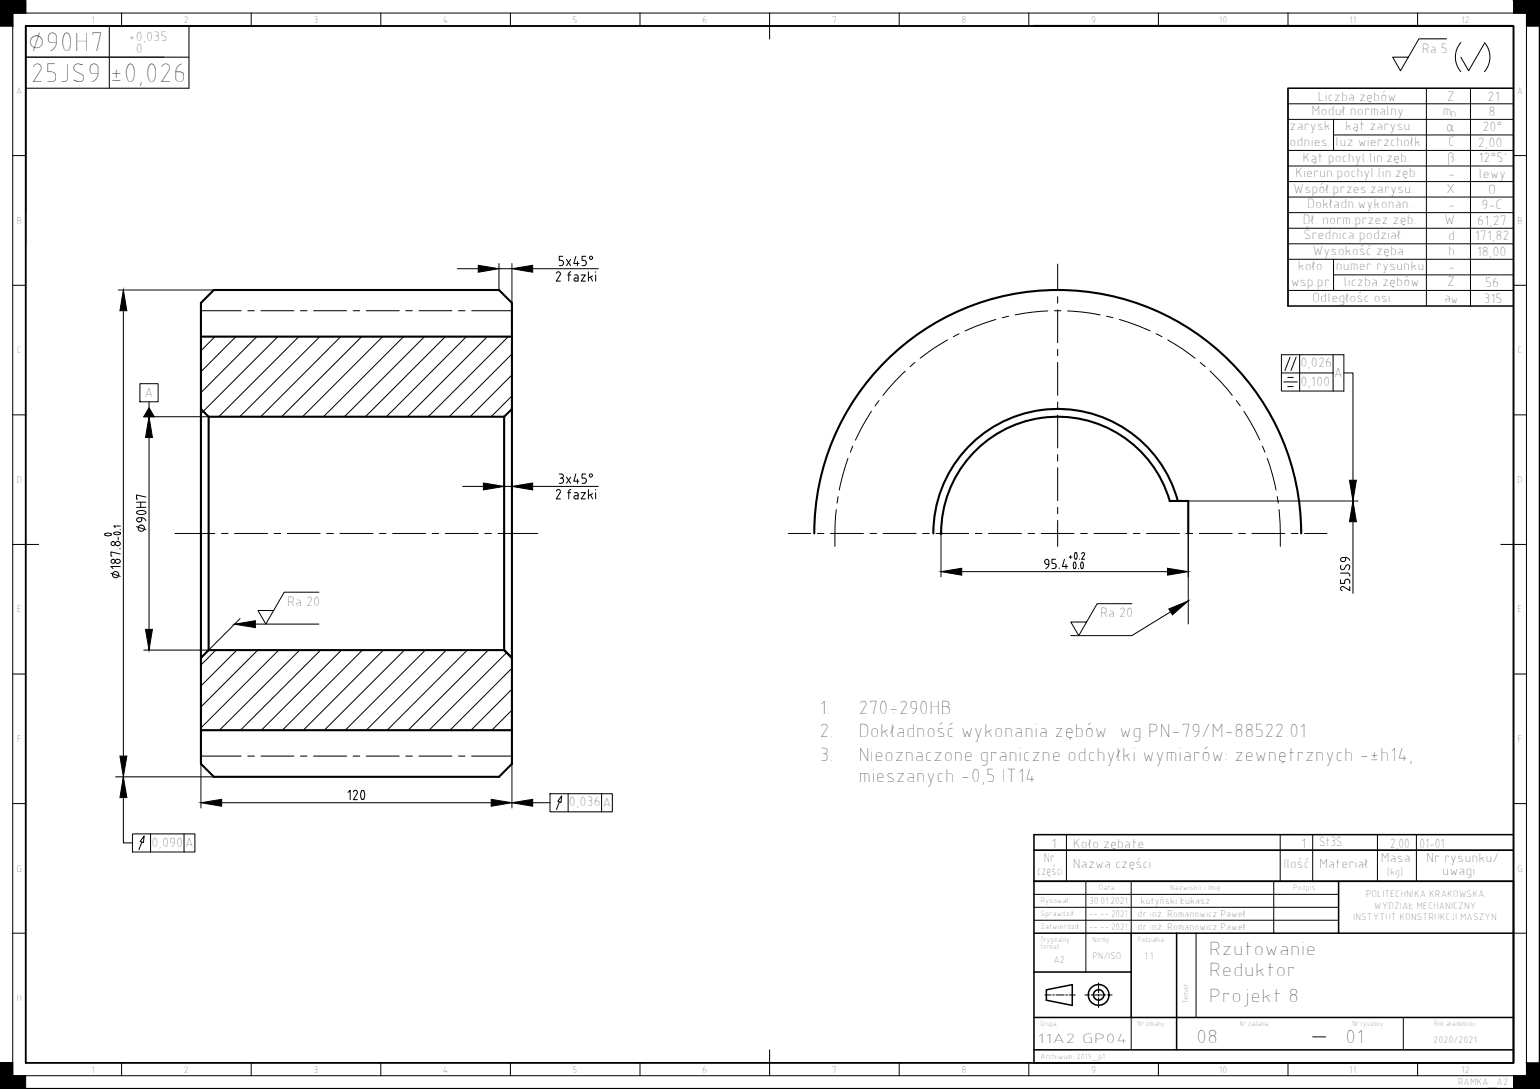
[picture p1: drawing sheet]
<svg xmlns="http://www.w3.org/2000/svg" width="594mm" height="420mm" viewBox="0 0 594 420" stroke-linecap="round" stroke-linejoin="round" font-family="sans-serif">
<!-- layer: 7 osie -->
<g fill="none" stroke="#000" stroke-width=".39">
<path d="M77.5 119.9h15.5M95.6 119.9h2.5M100.7 119.9h12.7M115.9 119.9h2.5M121 119.9h12.7M136.2 119.9h2.6M141.3 119.9h12.7M156.5 119.9h2.6M161.6 119.9h12.7M176.9 119.9h2.5M181.9 119.9h15.6M404.2 120l-5.7 .4-6.9 1.1"/>
<path d="M406.7 119.9h2.6M408 101.9v10M408 114.4v2.6M408 119.5v12.7M411.8 120l5.7 .4 6.9 1.1M353 139.8l-1.9 1.7M365.5 131.1l-5.8 3.6-4.7 3.5M370 128.8l-2.3 1.1M384.2 123.3l-7.8 2.6-4.1 1.8M389.1 122l-2.5 .6M408 134.7v2.6M408 139.8v12.7"/>
<path d="M426.9 122l2.4 .6M431.8 123.3l7.7 2.6 4.2 1.8M446 128.8l2.3 1.1M450.5 131.1l5.8 3.6 4.7 3.5M463 139.8l1.9 1.7M336.2 158.7l-4.1 6.9-2.1 4.2M339.1 154.6l-1.5 2M349.2 143.2l-3.9 3.9-4.7 5.4M408 155.1v2.5M466.8 143.2l3.9 3.9 4.7 5.4M476.9 154.6l1.5 2M479.8 158.7l4.2 6.9 2 4.2"/>
<path d="M327.1 176.9l-2 6.4-1.3 5.8M329 172.1l-1 2.4M408 160.1v12.7M408 175.4v2.5M487 172.1l1 2.4M488.9 176.9l2 6.4 1.4 5.8M322.6 196.6l-.4 5.4-.1 8.8M323.3 191.6l-.4 2.5M408 180.5v12.7M408 195.7v2.5M492.7 191.6l.4 2.5M493.4 196.6l.4 5.4 .1 8.8"/>
<path d="M67.5 205.8h15.4M85.4 205.8h2.6M90.5 205.8h12.7M105.7 205.8h2.6M110.8 205.8h12.7M126.1 205.8h2.5M131.1 205.8h12.7M146.4 205.8h2.5M151.5 205.8h12.7M166.7 205.8h2.5M171.8 205.8h12.7M187 205.8h2.6"/>
<path d="M192.1 205.8h15.4M304.1 205.8h8.7M315.3 205.8h2.5M320.4 205.8h12.7M335.6 205.8h2.6M340.7 205.8h12.7M355.9 205.8h2.6M361 205.8h12.7M376.3 205.8h2.5M381.3 205.8h12.7M396.6 205.8h2.5M401.7 205.8h12.7"/>
<path d="M408 200.8v10M416.9 205.8h2.5M422 205.8h12.7M437.2 205.8h2.6M442.3 205.8h12.7M457.5 205.8h2.6M462.6 205.8h12.7M477.9 205.8h2.5M482.9 205.8h12.7M498.2 205.8h2.5M503.3 205.8h8.6M77.5 291.7h15.5"/>
<path d="M95.6 291.7h2.5M100.7 291.7h12.7M115.9 291.7h2.5M121 291.7h12.7M136.2 291.7h2.6M141.3 291.7h12.7M156.5 291.7h2.6M161.6 291.7h12.7M176.9 291.7h2.5M181.9 291.7h15.6M423.8 379.2v3.8M403.1 383.9h2.3"/>
<path d="M406.1 383.9h.6M407.3 383.9h3.2M411.1 383.9h.7M412.4 383.9h2.4M418.5 383.9h1.7M420.9 383.9h.6M422.1 383.9h3.2M423.8 383.7v.6M423.8 384.9v3.8M426 383.9h.6M427.2 383.9h1.8"/>
</g>
<!-- layer: 0A widoczne krawedzie i zarysy -->
<path d="M77.5 129.9h120M77.5 157.8l3 3h114l3-3M80.5 160.8v90M194.5 160.8v90l3 3v-136.9l-5-5h-110l-5 5v136.9M454.4 193.3a48 48 0 0 0-52.7-35.1 48 48 0 0 0-41.7 47.6M314.1 205.8a93.9 93.9 0 0 1 93.9-93.9 93.9 93.9 0 0 1 93.9 93.9M363.1 205.8a45 45 0 0 1 38.6-44.6 45 45 0 0 1 49.5 32.1h7.2v12.5M80.5 250.8h114l3 3v40.9l-5 5h-110l-5-5v-40.9zM77.5 281.7h120" fill="none" stroke="#000" stroke-width=".8"/>
<circle cx="363" cy="205.8" r=".39" fill="#000" stroke="#000" stroke-width=".39"/>
<!-- layer: 8 kreskowanie -->
<g fill="none" stroke="#000" stroke-width=".39">
<path d="M567.3 9.9v.1M550.2 34v84.1M567.3 34v84.1M514.4 46.1v11.9M514.4 100v12.1M82.9 129.9l-5.4 5.4M91 129.9l-13.5 13.5M99.1 129.9l-21.6 21.6M107.2 129.9l-29.7 29.7M115.3 129.9l-30.9 30.9M123.4 129.9l-30.9 30.9M131.4 129.9l-30.9 30.9"/>
<path d="M139.5 129.9l-30.9 30.9M147.6 129.9l-30.9 30.9M155.7 129.9l-30.9 30.9M163.8 129.9l-31 30.9M171.8 129.9l-30.9 30.9M179.9 129.9l-30.9 30.9M188 129.9l-30.9 30.9M196.1 129.9l-30.9 30.9M197.5 136.6l-24.2 24.2M197.5 144.7l-16.1 16.1M197.5 152.7l-8.1 8.1M83.3 250.8l-5.8 5.8"/>
<path d="M91.4 250.8l-13.9 13.9M99.4 250.8l-21.9 22M107.5 250.8l-30 30M115.6 250.8l-30.9 30.9M123.7 250.8l-30.9 30.9M131.7 250.8l-30.9 30.9M139.8 250.8l-30.9 30.9M147.9 250.8l-30.9 30.9M156 250.8l-30.9 30.9M164.1 250.8l-30.9 30.9M172.2 250.8l-30.9 30.9M180.3 250.8l-30.9 30.9"/>
<path d="M188.3 250.8l-30.9 30.9M195.5 251.8l-30 29.9M197.5 257.8l-23.9 23.9M197.5 265.9l-15.8 15.8M197.5 274l-7.8 7.7"/>
</g>
<!-- layer: AM_5 -->
<g fill="none" stroke="#000" stroke-width=".39">
<path d="M558 15h-10.6l-7.1 12.3-3-5.2h6M563.5 16.4a8.5 8.5 0 0 0 0 11.2M572.6 16.8l-6.1 10.5-3-5.2M572.7 16.4a8.5 8.5 0 0 1 0 11.2M45.6 111.9h36.9M47.6 119.9v171.8M176.5 103.7h8M192.5 101.7v10.2M192.5 103.7h5M197.5 101.7v15.2M205.5 103.7h25.3M216.1 106.1l-1.5 2.4h1.6"/>
<path d="M219.4 105.7v2.8M222.3 106l.7 .5v2h-1a.61 .61 0 0 1-.6-.7 .61 .61 0 0 1 .6-.6l1 .1M224.2 106.1h1.6l-1.6 2.4h1.6M227 104.9v3.6M227.8 106.9l.8 1.6M228.6 106.5l-1.6 .8M229.8 106.1v2.4M494.3 136.9h24.1v14h-24.1zM497.7 137.8l-2 5.2M500 137.8l-2 5.2M501.4 136.9v14M514.3 136.9v14"/>
<path d="M54 148h7v7h-7zM57.5 155v2.3M494.3 143.9h20M495.2 147.4h5.3M496.8 145.6h2.1M496.8 149.1h2.1M518.4 143.9h3.5v49.4M55.5 160.8h25M57.5 168.8v74M52.7 195.7h3.6M52.7 193.8h3.6M52.9 197.4l-.2 .4a2.46 2.46 0 0 0 3.6 0l-.2-.4"/>
<path d="M52.9 197.3l1.6-.4 1.6 .4M53.5 199.8a2.17 2.17 0 0 1 2.8 1.1M53.5 199.8a.78 .78 0 0 0-.8 .8 .78 .78 0 0 0 .8 .7M54.3 193.8v1.9M54.7 199.8l-.2 1.3-1 .3M56.3 191.8l-3.6-.8v1.6h.4M178.5 187.7h8M194.5 186.2v3.5M194.5 187.7h3M197.5 186.2v3.5M205.5 187.7h25.3M216.1 190.1l-1.5 2.4h1.6"/>
<path d="M219.4 189.7v2.8M222.3 190l.7 .5v2h-1M223 191.3l-1-.1a.61 .61 0 0 0-.6 .6 .61 .61 0 0 0 .6 .6M224.2 190.1h1.6l-1.6 2.4h1.6M227 188.9v3.6M227.8 190.9l.8 1.6M228.6 190.5l-1.6 .8M229.8 190.1v2.4M458.4 193.3h65.5M40.4 206a2 2 0 0 1 2.6 .2 1.55 1.55 0 0 1-2.6-.2zM43.9 205.6a2 2 0 0 1 2.6 .2 1.55 1.55 0 0 1-2.6-.2zM44.7 216a.95 .95 0 0 1 1.4-.1 .95 .95 0 0 1 0 1.4 .95 .95 0 0 1-1.4-.2l-.2-.5z"/>
<path d="M45.6 207.2v1.2M46.2 211.8h.2M46.3 204.4h.1M46.4 218.6h-3.6l.8 .8M46.4 213.7l-3.6-.8v1.6h.4M46.4 202.9h-2.5l.5 .6M52.7 203.2l3.6 1.2M363 205.8v16.8M403 216.6v.4M403.1 216.6a.78 .78 0 0 1 .7-.8 .78 .78 0 0 1 .8 .8M403.1 216.9l.4 .8 1.1 .1M404.6 216.6l-.2 1.9-1 .9"/>
<path d="M405.8 219.4h.8M407.2 215.8h-1.4v1.6h.8a.99 .99 0 0 1 .8 1 .99 .99 0 0 1-.8 .9M408.6 219.2v.2M410.6 215.8l-.8 2.8h2M411.2 217.8v1.6M412.4 214.9h1.2M413 214.4v1.1M414.3 217l.1-.1a1.5 1.5 0 0 1 .4 2.4M414.3 219.3h.5M414.3 217l-.3 .9 .3 1.4M414.7 213.3l.2-.1a1.56 1.56 0 0 1 .3 2.5 1.5 1.5 0 0 1-.5-2.4zM416 219.3v.1"/>
<path d="M416.4 215.6v.2M417.1 219.3h.6M417.1 219.3a1.5 1.5 0 0 1 .5-2.4l.3 1-.2 1.4M417.8 213.2l-.5 .4M417.8 213.2l.6 .3-.1 .6M418.3 214.1l-1.1 1.7h1.2M458.4 205.8v34.9M517.1 219.1a.78 .78 0 0 0 .6 .7 .78 .78 0 0 0 .9-.4M517.3 218.1l-.2 1M519 215.1h-1.1a.86 .86 0 0 0-.6 1.2 .86 .86 0 0 0 1.3 .3l.5-.7M519 215.1l.9 .2 .8 1M519.1 215.1v.8"/>
<path d="M519.2 218.4l-.6 1.1M519.2 218.3a.91 .91 0 0 1 1.4-.1 .91 .91 0 0 1-.1 1.4l-.2 .3M521.9 201.3v27.7M42.8 221.1l3.6 1.3M92.6 238.7l-12.1 12.1h-25M123 228.5h-13.4l-7.1 12.3-3-5.3h6.1M371 220.6h79.4M436.6 232.9h-13.4l-7.1 12.3-3-5.2h6M458.4 231.8l-21.8 13.4h-23.5M517.1 223.7v1.4h1.6v-.8M517.1 221.1l3.1 .1 .4 .4 .1 .7M517.1 227.1l.6 .8"/>
<path d="M518.3 226.4h-.8l-.4 .7M518.8 224.3a.99 .99 0 0 1 .9-.8 .99 .99 0 0 1 1 .8M520.7 226.3v1.6l-2.4-1.5M520.7 224.3v.8M90.5 240.8h32.5M44.6 299.7h37.9M47.6 299.7v25.5h3.5M77.5 294.7v17M197.5 294.7v17M85.5 309.7h104M197.5 309.7h14.7M212.2 306.2h24v7h-24z"/>
<path d="M215.8 309.4l-1.1 2.9M216.7 307.1l-.3 2.5-1.2-.5zM219.2 306.2v7M232.1 306.2v7M51.1 321.7h24.1v7h-24.1zM54.7 324.9l-1.1 2.9M55.6 322.6l-.3 2.5-1.2-.5zM58.1 321.7v7M71 321.7v7"/>
<circle cx="43.6" cy="209.7" r=".78"/>
<circle cx="43.6" cy="216.6" r=".78"/>
<circle cx="45.5" cy="209.8" r=".9"/>
<circle cx="54.5" cy="203.8" r="1.21"/>
<circle cx="44.6" cy="221.7" r="1.21"/>
</g>
<g fill="#000" stroke="#000" stroke-width=".39">
<path d="M47.6 111.9l1.3 8h-2.6zM184.5 102.4l8 1.3-8 1.3zM197.5 103.7l8-1.3v2.6zM57.5 157.3l2 3.5h-4zM57.5 160.8l1.3 8h-2.7zM186.5 186.4l8 1.3-8 1.3zM197.5 187.7l8-1.3v2.6zM520.6 185.3h2.6l-1.3 8zM363 220.6l8-1.4v2.7zM450.4 219.2l8 1.4-8 1.3zM521.9 193.3l1.3 8h-2.6zM90.5 240.8l8-1.3v2.6z"/>
<path d="M450.9 235l7.5-3.1-6.1 5.3zM56.1 242.8h2.7l-1.3 8zM46.3 291.7h2.6l-1.3 8zM47.6 299.7l1.3 8h-2.6zM77.5 309.7l8-1.3v2.7zM189.5 308.4l8 1.3-8 1.4zM197.5 309.7l8-1.3v2.7z"/>
</g>
<!-- layer: 0A widoczne krawedzie i zarysy -->
<g fill="none" stroke="#000" stroke-width=".59">
<path d="M9.9 10h574v400h-574zM398.6 9.9h185M593.9 .2v419.8h-593.9M583.9 34h-87v84.1h87M398.9 328h185M583.9 322h-185v88M398.9 340h185M516.4 340v20M398.9 375h37.5M398.9 360h185M436.4 360v32.6M453.9 360v45"/>
<path d="M398.9 392.6h185M403.6 381.9l10-2v8l-10-2zM398.9 405h185"/>
<circle cx="423.8" cy="383.9" r="4"/>
<circle cx="423.8" cy="383.9" r="2.01"/>
</g>
<!-- layer: TB_RYS -->
<g fill="none" stroke="#000" stroke-width=".39">
<path d="M9.9 .2v4.8M42.2 10v24M72.9 10v24h-63M96.9 10h-87v84.1M583.9 16v84h-87M9.9 22.1h63M496.9 34v84.1M496.9 40h87M496.9 46.1h87M496.9 58h87M514.4 52.1h69.5M496.9 64.1h87"/>
<path d="M496.9 70.1h87M496.9 76h87M496.9 82h87M496.9 88.1h87M496.9 94.1h87M496.9 112.1h87M514.4 106h69.5M398.9 328h185M411.4 322v18M493.9 322v18M506.4 322v18M531.4 322v18"/>
<path d="M546.4 322v18M398.9 355h117.5M398.9 350.1h117.5M398.9 345.1h117.5M418.9 340v35M436.4 340v20M491.4 340v20M461.4 360v32.6M436.4 392.6v12.4M541.4 392.6v12.4M506.4 400.1h5"/>
</g>
<!-- layer: RAMKA -->
<g fill="none" stroke="#000" stroke-width=".39">
<path d="M4.9 .2v9.8h-4.9M4.9 5h584v410h-584zM9.9 .2v4.8h-9.9M46.9 5v5M96.9 5v5M146.9 5v5M196.9 5v5M246.9 5v5M296.9 5v10.1M346.9 5v5M396.9 5v5M398.9 10h185"/>
<path d="M446.9 5v5M496.9 5v5M546.9 5v5M583.9 .2v4.8h10v-4.8v9.8h-5v-9.8M4.9 60h5M583.9 64.1v54M583.9 60h5M4.9 110.1h5M583.9 110.1h5M4.9 160.1h5M583.9 160.1h5M4.9 210.1h10"/>
<path d="M579 210.1h9.9M4.9 260.1h5M583.9 260.1h5M4.9 310h5M583.9 310h5M583.9 340v70h-185M4.9 360h5M583.9 360h5M46.9 410v5M96.9 410v5M146.9 410v5M196.9 410v5"/>
<path d="M246.9 410v5M296.9 405v10M346.9 410v5M396.9 410v5M446.9 410v5M496.9 410v5M546.9 410v5"/>
</g>
<g fill="#000" stroke="#000" stroke-width=".39">
<path d="M0 5.1l4.9 4.9h-4.9zM0 .2h4.9v4.8zM5 .2h4.9v4.8zM584 .2h4.9v4.8zM589 .2h4.9v4.8zM0 410.1l4.9 4.9h-4.9zM0 415.1l4.9 4.9h-4.9z"/>
<path d="M0 .2v4.8h4.9zM0 .2l4.9 4.8z"/>
<path d="M4.9 .2v4.8h5zM4.9 .2l5 4.8z"/>
<path d="M0 5.1l4.9 4.9v-5zM0 5h4.9z"/>
<path d="M583.9 .2v4.8h5zM583.9 .2l5 4.8z"/>
<path d="M588.9 .2v4.8h5zM588.9 .2l5 4.8z"/>
<path d="M588.9 5l5 5v-5zM588.9 5l5 5h-5z"/>
<path d="M0 410.1l4.9 4.9v-5zM0 410h4.9z"/>
<path d="M4.9 415l5 5v-5zM4.9 415l5 5h-5z"/>
<path d="M583.9 415l5 5v-5zM583.9 415l5 5h-5z"/>
<path d="M588.9 410l5 5v-5zM588.9 410l5 5h-5z"/>
<path d="M588.9 415l5 5v-5zM588.9 415l5 5h-5z"/>
<path d="M0 415.1l4.9 4.9v-5zM0 415h4.9z"/>
</g>
<text font-size="11" x="132.6" y="311.1">120</text>
<g font-size="10.8">
<text x="10.6" y="19.7">∅90H7</text>
<text x="11.8" y="31.7">25JS9</text>
<text x="42.2" y="31.7">±0,026</text>
</g>
<g font-size="7.7">
<text x="316.1" y="275.6">1.</text>
<text x="331.2" y="275.6">270÷290HB</text>
<text x="316.2" y="284.5">2.</text>
<text x="331.1" y="284.5">Dokładność wykonania zębów wg PN-79/M-88522.01</text>
<text x="316.1" y="293.5">3.</text>
<text x="331.1" y="293.5">Nieoznaczone graniczne odchyłki wymiarów: zewnętrznych -±h14,</text>
<text x="331.1" y="301.9">mieszanych -0,5 IT14</text>
<text x="466.4" y="368.4">Rzutowanie</text>
<text x="466.4" y="376.7">Reduktor</text>
<text x="466.4" y="386.7">Projekt 8</text>
<text x="461.4" y="402.5">08</text>
<text x="518.9" y="402.5">01</text>
</g>
<g font-size="7.1">
<text x="214.5" y="103.7">5x45°</text>
<text x="214.5" y="187.7">3x45°</text>
</g>
<g font-size="5.4">
<text x="49.6" y="15.7">+0,035</text>
<text x="52.4" y="20.4">0</text>
<text x="548.5" y="20.3">Ra 5</text>
<text x="508.4" y="38.8">Liczba zębów</text>
<text x="558.1" y="38.9">Z</text>
<text x="573.9" y="39.1">21</text>
<text x="506" y="44.3">Moduł normalny</text>
<text x="556.6" y="44.5">m</text>
<text x="574.2" y="44.7">8</text>
<text x="497.5" y="50.3">zarysk</text>
<text x="518.9" y="50.3">kąt zarysu</text>
<text x="557.9" y="50.5">α</text>
<text x="571.8" y="50.7">20°</text>
<text x="497.5" y="56.3">odnies.</text>
<text x="515.2" y="56.3">luz wierzchołk</text>
<text x="558.7" y="56.5">C</text>
<text x="570.1" y="56.7">2,00</text>
<text x="502.5" y="62.3">Kąt pochyl.lin.zęb.</text>
<text x="558.3" y="62.5">β</text>
<text x="570.4" y="62.7">12°5'</text>
<text x="499.6" y="68.3">Kierun.pochyl.lin.zęb.</text>
<text x="558.7" y="68.5">-</text>
<text x="570.5" y="68.7">lewy</text>
<text x="498.9" y="74.3">Współ.przes.zarysu.</text>
<text x="557.9" y="74.5">X</text>
<text x="574.1" y="74.7">O</text>
<text x="504.2" y="80.3">Dokładn.wykonan.</text>
<text x="558.7" y="80.5">-</text>
<text x="571.5" y="80.7">9-C</text>
<text x="502.6" y="86.3">Dł. norm.przez zęb.</text>
<text x="557.1" y="86.5">W</text>
<text x="569.8" y="86.7">61,27</text>
<text x="502.8" y="92.3">Średnica podział.</text>
<text x="558.7" y="92.5">d</text>
<text x="568.9" y="92.7">171,82</text>
<text x="506.3" y="98.3">Wysokość zęba</text>
<text x="558.7" y="98.6">h</text>
<text x="569.7" y="98.7">18,00</text>
<text x="500.6" y="104.3">koło</text>
<text x="515.3" y="104.3">numer rysunku</text>
<text x="558.7" y="104.5">-</text>
<text x="497.9" y="110.3">wsp.pr</text>
<text x="518.4" y="110.3">liczba zębów</text>
<text x="558.3" y="110.5">Z</text>
<text x="572.9" y="110.7">56</text>
<text x="506.2" y="116.3">Odległośc osi</text>
<text x="557.1" y="116.5">a</text>
<text x="572.3" y="116.7">315</text>
<text x="501.6" y="141.8">0,026</text>
<text x="501.6" y="148.8">0,100</text>
<text x="514.6" y="145.6">A</text>
<text x="55.8" y="153.3">A</text>
<text x="110.7" y="233.8">Ra 20</text>
<text x="424.3" y="238.2">Ra 20</text>
<text x="219.5" y="311.1">0,036</text>
<text x="232.4" y="311.5">A</text>
<text x="58.4" y="326.6">0,090</text>
<text x="71.3" y="327">A</text>
<text x="405.7" y="327">1</text>
<text x="413.9" y="327">Koło zębate</text>
<text x="501.9" y="327">1</text>
<text x="508.9" y="326.6">St3S</text>
<text x="536.3" y="327">2,00</text>
<text x="547.6" y="327">01-01</text>
<text x="402.6" y="332.5">Nr</text>
<text x="413.9" y="335">Nazwa części</text>
<text x="495.1" y="335">Ilość</text>
<text x="508.9" y="335">Materiał</text>
<text x="532.6" y="332.5">Masa</text>
<text x="550.1" y="332.5">Nr rysunku/</text>
<text x="400.1" y="337.5">części</text>
<text x="556.4" y="337.5">uwagi</text>
<text x="400.1" y="402.5">11A2 GP04</text>
</g>
<g font-size="4.6">
<text x="559.6" y="45">n</text>
<text x="559.6" y="117">w</text>
</g>
<g font-size="3.9">
<text x="35.2" y="8.8">1</text>
<text x="70.9" y="8.8">2</text>
<text x="120.9" y="8.8">3</text>
<text x="170.8" y="8.8">4</text>
<text x="220.9" y="8.8">5</text>
<text x="270.9" y="8.8">6</text>
<text x="320.9" y="8.8">7</text>
<text x="370.9" y="8.8">8</text>
<text x="420.9" y="8.8">9</text>
<text x="470.2" y="8.8">10</text>
<text x="520.5" y="8.8">11</text>
<text x="563.7" y="8.8">12</text>
<text x="6.1" y="36.3">A</text>
<text x="585.1" y="36.3">A</text>
<text x="6.3" y="86.3">B</text>
<text x="585.3" y="86.3">B</text>
<text x="6.4" y="136.3">C</text>
<text x="585.4" y="136.3">C</text>
<text x="6.3" y="186.3">D</text>
<text x="585.3" y="186.3">D</text>
<text x="6.4" y="236.3">E</text>
<text x="585.4" y="236.3">E</text>
<text x="6.4" y="286.3">F</text>
<text x="585.4" y="286.3">F</text>
<text x="6.3" y="336.3">G</text>
<text x="535.1" y="337.5">[kg]</text>
<text x="585.3" y="336.3">G</text>
<text x="526.9" y="346.1">POLITECHNIKA KRAKOWSKA</text>
<text x="420.1" y="348.8">30.01.2021</text>
<text x="420.1" y="353.8">--.--.2021</text>
<text x="438.9" y="353.8">dr inż. Romanowicz Paweł</text>
<text x="440" y="348.8">kutyński Łukasz</text>
<text x="530" y="350.6">WYDZIAŁ MECHANICZNY</text>
<text x="420.1" y="358.8">--.--.2021</text>
<text x="438.9" y="358.8">dr inż. Romanowicz Paweł</text>
<text x="522.1" y="355.1">INSTYTUT KONSTRUKCJI MASZYN</text>
<text x="406.4" y="371.7">A2</text>
<text x="421.4" y="370">PN/ISO</text>
<text x="441.4" y="370">1:1</text>
<text x="6.3" y="386.3">H</text>
<text x="552.9" y="402.5">2020/2021</text>
<text x="35.2" y="413.8">1</text>
<text x="70.9" y="413.8">2</text>
<text x="120.9" y="413.8">3</text>
<text x="170.8" y="413.8">4</text>
<text x="220.9" y="413.8">5</text>
<text x="270.9" y="413.8">6</text>
<text x="320.9" y="413.8">7</text>
<text x="370.9" y="413.8">8</text>
<text x="420.9" y="413.8">9</text>
<text x="470.2" y="413.8">10</text>
<text x="520.5" y="413.8">11</text>
<text x="563.7" y="413.8">12</text>
<text x="562.4" y="418.4">RAMKA_A2</text>
</g>
<g font-size="3.1">
<text x="423.9" y="343.5">Data</text>
<text x="451.4" y="343.5">Nazwisko i Imię</text>
<text x="498.9" y="343.5">Podpis</text>
<text x="401.4" y="353.5">Sprawdził:</text>
<text x="401.4" y="348.5">Rysował:</text>
<text x="401.4" y="358.5">Zatwierdził:</text>
<text x="401.4" y="363.6">Oryginalny</text>
<text x="421.4" y="363.6">Normy:</text>
<text x="438.9" y="363.6">Podziałka:</text>
<text x="401.4" y="366.2">format:</text>
<text x="458.4" y="387.5" transform="rotate(-90 458.4 387.5)">Temat:</text>
<text x="521.8" y="395.7">Nr rysunku</text>
<text x="401.4" y="396">Grupa:</text>
<text x="438.9" y="396">Nr zmiany:</text>
<text x="478.3" y="396">Nr zadania</text>
<text x="553.2" y="396">Rok akademicki:</text>
<text x="401.4" y="408.6">Archiwum: 2019_p1</text>
</g>
</svg>
